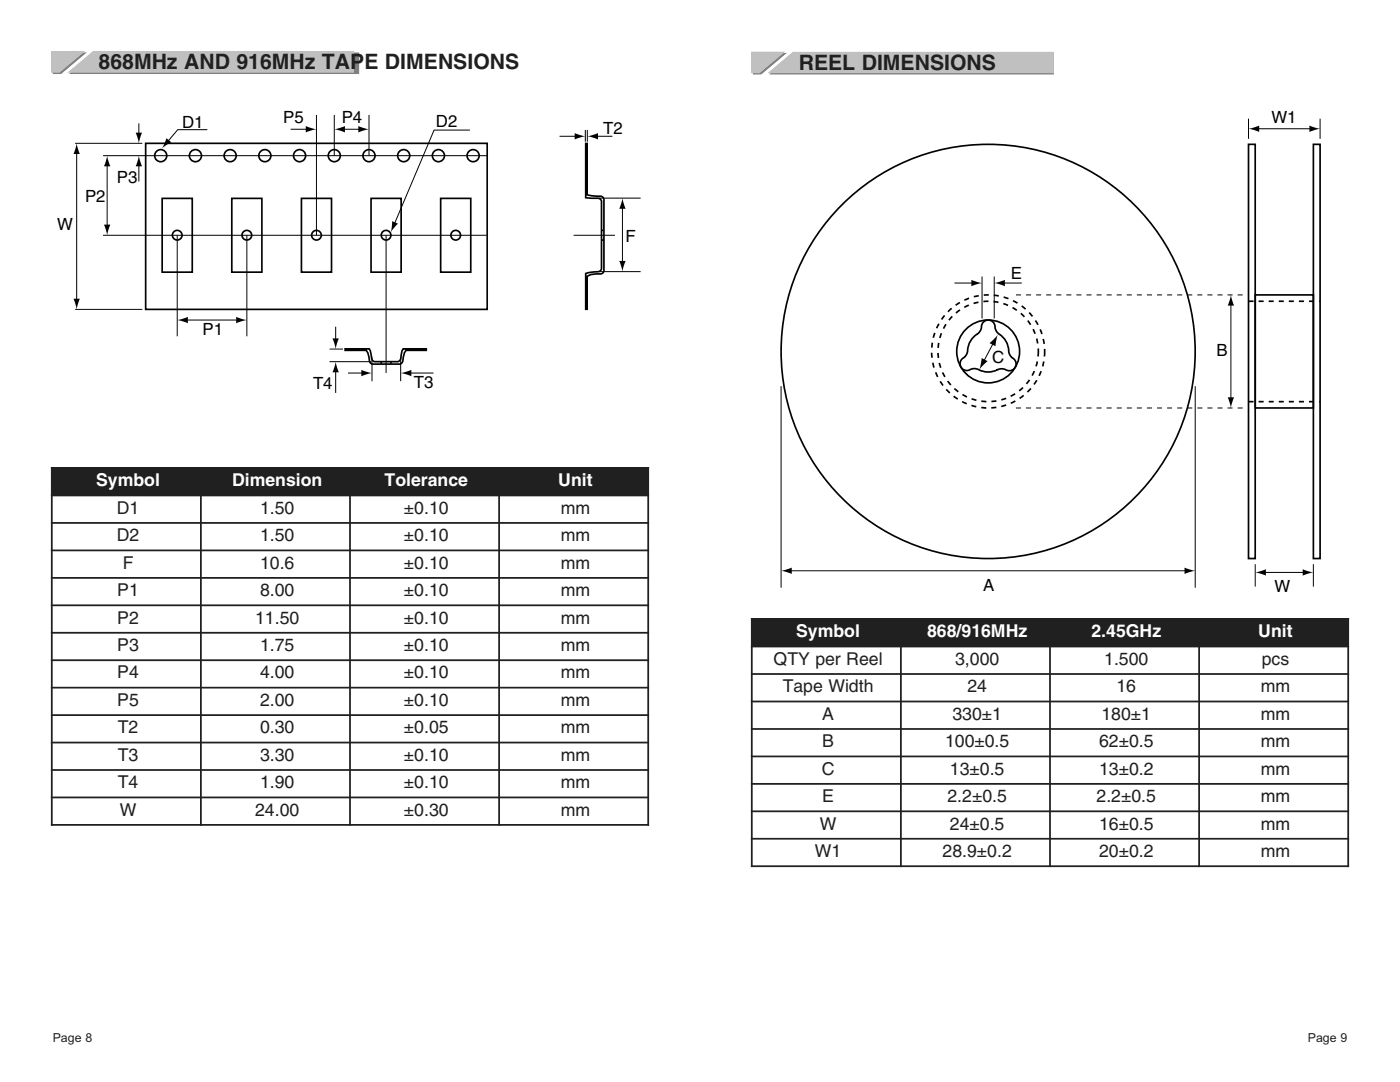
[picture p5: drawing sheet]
<svg xmlns="http://www.w3.org/2000/svg" width="279mm" height="216mm" viewBox="0 0 279 216" stroke-linecap="round" stroke-linejoin="round" font-family="sans-serif">
<g fill="#827f7e">
<path d="M13.7 14.8l5.2-4.4h52.8v4.4z"/>
<path d="M10.5 10.4h6.9l-5.2 4.4h-1.7z"/>
</g>
<g fill="#c2c0be">
<path d="M13.3 14.5l5.2-4.3h52.2v4.3z"/>
<path d="M10.2 10.2h6.9l-5.2 4.3h-1.7z"/>
</g>
<g fill="#827f7e">
<path d="M153.4 14.9l5.2-4.4h51.8v4.4z"/>
<path d="M150.2 10.5h6.9l-5.2 4.4h-1.7z"/>
</g>
<g fill="#c2c0be">
<path d="M153.1 14.6l5.2-4.3h52.1v4.3z"/>
<path d="M149.9 10.3h6.9l-5.2 4.3h-1.7z"/>
</g>
<g fill="none" stroke="#010202" stroke-width=".34">
<path d="M29.1 28.6h68.1v33.1h-68.1zM32.4 39.6h6v14.7h-6zM46.3 39.6h6v14.7h-6zM60.2 39.6h6v14.7h-6zM74.1 39.6h6v14.7h-6zM87.9 39.6h6.1v14.7h-6.1z"/>
<circle cx="32.1" cy="31.1" r="1.21"/>
<circle cx="39" cy="31.1" r="1.21"/>
<circle cx="45.9" cy="31.1" r="1.21"/>
<circle cx="52.9" cy="31.1" r="1.21"/>
<circle cx="59.8" cy="31.1" r="1.21"/>
<circle cx="66.7" cy="31.1" r="1.21"/>
<circle cx="73.6" cy="31.1" r="1.21"/>
<circle cx="80.6" cy="31.1" r="1.21"/>
<circle cx="87.5" cy="31.1" r="1.21"/>
<circle cx="94.4" cy="31.1" r="1.21"/>
<circle cx="35.4" cy="46.9" r=".97"/>
<circle cx="49.3" cy="46.9" r=".97"/>
<circle cx="63.2" cy="46.9" r=".97"/>
<circle cx="77.1" cy="46.9" r=".97"/>
<circle cx="90.9" cy="46.9" r=".97"/>
</g>
<path d="M20.6 31.1h76.8M20.6 46.9h76.5M35.4 46.9v20.2M49.3 46.9v20.2M37.1 63.9h10.3" fill="none" stroke="#010202" stroke-width=".2"/>
<g fill="#010202">
<path d="M47.1 63.2l2.2 .7-2.2 .6z"/>
<path d="M35.4 63.9l2.1-.7v1.3z"/>
</g>
<path d="M21.4 32.8v12.6" fill="none" stroke="#010202" stroke-width=".2"/>
<g fill="#010202">
<path d="M20.7 44.8h1.3l-.6 2.1z"/>
<path d="M21.4 31.1l.6 2.1h-1.2z"/>
</g>
<path d="M27.7 32.8v3.4" fill="none" stroke="#010202" stroke-width=".2"/>
<path d="M27.7 31.1l.6 2.1h-1.2z" fill="#010202"/>
<path d="M27.7 24.6v2.4" fill="none" stroke="#010202" stroke-width=".2"/>
<path d="M27.1 26.5h1.2l-.6 2.1z" fill="#010202"/>
<path d="M15 28.6h13.4M15.3 30.4v29.7M15 61.7h13.4" fill="none" stroke="#010202" stroke-width=".2"/>
<g fill="#010202">
<path d="M14.7 59.6h1.2l-.6 2.1z"/>
<path d="M15.3 28.6l.6 2.1h-1.2z"/>
</g>
<path d="M41.4 25.9h-5.9l-2.1 2.4" fill="none" stroke="#010202" stroke-width=".2"/>
<path d="M33.2 27.6l1 .8-1.9 1.2z" fill="#010202"/>
<path d="M63.2 22.9v24M66.7 22.9v8.2M68.5 25.8h3.2M73.6 22.9v8.2" fill="none" stroke="#010202" stroke-width=".2"/>
<g fill="#010202">
<path d="M71.5 25.2l2.1 .6-2.1 .6z"/>
<path d="M66.7 25.8l2.1-.6v1.2z"/>
</g>
<path d="M58 25.8h3.2" fill="none" stroke="#010202" stroke-width=".2"/>
<path d="M61 25.2l2.2 .6-2.2 .6z" fill="#010202"/>
<path d="M93.8 26h-7.2l-7.9 18.8" fill="none" stroke="#010202" stroke-width=".2"/>
<path d="M78.3 44.1l1.1 .5-1.4 1.7z" fill="#010202"/>
<path d="M68.9 69.6h4.8a2.55 2.55 0 0 1 .4 1.8 .8 .8 0 0 0 .6 .8h4.7a.8 .8 0 0 0 .6-.8 2.23 2.23 0 0 1 .5-1.8h4.6v.3h-4.1a2.75 2.75 0 0 0-.6 2 .8 .8 0 0 1-.6 .7h-5.5a.8 .8 0 0 1-.6-.7 2.51 2.51 0 0 0-.7-2h-4.1z" fill="none" stroke="#010202" stroke-width=".34"/>
<path d="M65.8 69.7h2.6M65.8 72.2h8.3M74.2 71.2v4.9M80 71.2v4.9M81.7 74.4h4.8" fill="none" stroke="#010202" stroke-width=".2"/>
<path d="M80 74.4l2.1-.6v1.3z" fill="#010202"/>
<path d="M69.5 74.4h2.9" fill="none" stroke="#010202" stroke-width=".2"/>
<path d="M72.1 73.8l2.1 .6-2.1 .7z" fill="#010202"/>
<path d="M67 74v4.4" fill="none" stroke="#010202" stroke-width=".2"/>
<path d="M67 72.2l.6 2.1h-1.2z" fill="#010202"/>
<path d="M67 65.2v2.7" fill="none" stroke="#010202" stroke-width=".2"/>
<path d="M66.4 67.5h1.2l-.6 2.2z" fill="#010202"/>
<path d="M116.9 28.6h.3v10.3l2.6 .2a.73 .73 0 0 1 .7 .6v14.4a.71 .71 0 0 1-.7 .6 3.7 3.7 0 0 0-2.6 .4v6.6h-.3v-7.1l2.4-.4a.75 .75 0 0 0 .7-.5v-13.6a.72 .72 0 0 0-.7-.5l-2.4-.2z" fill="none" stroke="#010202" stroke-width=".34"/>
<path d="M119.6 39.5h8.3M119.6 54.2h8.3M124.2 41.3v11.2" fill="none" stroke="#010202" stroke-width=".2"/>
<g fill="#010202">
<path d="M123.6 52.1h1.3l-.7 2.1z"/>
<path d="M124.2 39.5l.7 2.2h-1.3z"/>
</g>
<path d="M120 47.9h.5M120 46h.5" fill="none" stroke="#010202" stroke-width=".34"/>
<path d="M116.8 25.9v2.4M117.2 25.9v2.4M119 27.2h3.2" fill="none" stroke="#010202" stroke-width=".2"/>
<path d="M117.2 27.2l2.1-.6v1.2z" fill="#010202"/>
<path d="M111.7 27.2h3.2" fill="none" stroke="#010202" stroke-width=".2"/>
<path d="M114.7 26.6l2.1 .6-2.1 .6z" fill="#010202"/>
<path d="M77.1 46.9v27.5M114.5 46.9h8.2" fill="none" stroke="#010202" stroke-width=".2"/>
<path d="M76.1 72.2v.4M78 72.2v.4" fill="none" stroke="#010202" stroke-width=".34"/>
<path d="M10.2 93.2h119.3v71.6h-119.3z" fill="#fff"/>
<g fill="#231f20">
<path d="M10.2 93.2h29.9v5.7h-29.9z"/>
<path d="M40.1 93.2h29.7v5.7h-29.7z"/>
<path d="M69.8 93.2h29.8v5.7h-29.8z"/>
<path d="M99.6 93.2h29.9v5.7h-29.9z"/>
</g>
<g fill="#fff">
<path d="M10.2 98.9h29.9v5.4h-29.9z"/>
<path d="M40.1 98.9h29.7v5.4h-29.7z"/>
<path d="M69.8 98.9h29.8v5.4h-29.8z"/>
<path d="M99.6 98.9h29.9v5.4h-29.9z"/>
<path d="M10.2 104.3h29.9v5.5h-29.9z"/>
<path d="M40.1 104.3h29.7v5.5h-29.7z"/>
<path d="M69.8 104.3h29.8v5.5h-29.8z"/>
<path d="M99.6 104.3h29.9v5.5h-29.9z"/>
<path d="M10.2 109.8h29.9v5.5h-29.9z"/>
<path d="M40.1 109.8h29.7v5.5h-29.7z"/>
<path d="M69.8 109.8h29.8v5.5h-29.8z"/>
<path d="M99.6 109.8h29.9v5.5h-29.9z"/>
<path d="M10.2 115.3h29.9v5.5h-29.9z"/>
<path d="M40.1 115.3h29.7v5.5h-29.7z"/>
<path d="M69.8 115.3h29.8v5.5h-29.8z"/>
<path d="M99.6 115.3h29.9v5.5h-29.9z"/>
<path d="M10.2 120.8h29.9v5.5h-29.9z"/>
<path d="M40.1 120.8h29.7v5.5h-29.7z"/>
<path d="M69.8 120.8h29.8v5.5h-29.8z"/>
<path d="M99.6 120.8h29.9v5.5h-29.9z"/>
<path d="M10.2 126.3h29.9v5.4h-29.9z"/>
<path d="M40.1 126.3h29.7v5.4h-29.7z"/>
<path d="M69.8 126.3h29.8v5.4h-29.8z"/>
<path d="M99.6 126.3h29.9v5.4h-29.9z"/>
<path d="M10.2 131.7h29.9v5.5h-29.9z"/>
<path d="M40.1 131.7h29.7v5.5h-29.7z"/>
<path d="M69.8 131.7h29.8v5.5h-29.8z"/>
<path d="M99.6 131.7h29.9v5.5h-29.9z"/>
<path d="M10.2 137.2h29.9v5.5h-29.9z"/>
<path d="M40.1 137.2h29.7v5.5h-29.7z"/>
<path d="M69.8 137.2h29.8v5.5h-29.8z"/>
<path d="M99.6 137.2h29.9v5.5h-29.9z"/>
<path d="M10.2 142.7h29.9v5.5h-29.9z"/>
<path d="M40.1 142.7h29.7v5.5h-29.7z"/>
<path d="M69.8 142.7h29.8v5.5h-29.8z"/>
<path d="M99.6 142.7h29.9v5.5h-29.9z"/>
<path d="M10.2 148.2h29.9v5.4h-29.9z"/>
<path d="M40.1 148.2h29.7v5.4h-29.7z"/>
<path d="M69.8 148.2h29.8v5.4h-29.8z"/>
<path d="M99.6 148.2h29.9v5.4h-29.9z"/>
<path d="M10.2 153.6h29.9v5.5h-29.9z"/>
<path d="M40.1 153.6h29.7v5.5h-29.7z"/>
<path d="M69.8 153.6h29.8v5.5h-29.8z"/>
<path d="M99.6 153.6h29.9v5.5h-29.9z"/>
<path d="M10.2 159.1h29.9v5.7h-29.9z"/>
<path d="M40.1 159.1h29.7v5.7h-29.7z"/>
<path d="M69.8 159.1h29.8v5.7h-29.8z"/>
<path d="M99.6 159.1h29.9v5.7h-29.9z"/>
</g>
<g fill="none" stroke="#231f20" stroke-width=".35">
<path d="M10.2 93.4h119.3M10.2 98.9h119.3M10.3 93.2v71.6M40.1 93.2v71.6M69.8 93.2v71.6M99.6 93.2v71.6M129.4 93.2v71.6M10.2 104.3h119.3M10.2 109.8h119.3M10.2 115.3h119.3M10.2 120.8h119.3M10.2 126.3h119.3"/>
<path d="M10.2 131.7h119.3M10.2 137.2h119.3M10.2 142.7h119.3M10.2 148.2h119.3M10.2 153.6h119.3M10.2 159.1h119.3M10.2 164.6h119.3"/>
</g>
<g fill="none" stroke="#010202" stroke-width=".34">
<path d="M249.2 28.8h1.3v82.6h-1.3zM262.1 28.8h1.4v82.6h-1.4zM250.5 58.8h11.6v22.6h-11.6zM196.1 64.4a1.42 1.42 0 0 1 1.7-.4 1.42 1.42 0 0 1 .8 1.6l.4 .7a4.8 4.8 0 0 1 2.4 4.1l.3 .7a1.72 1.72 0 0 1 .8 2.3 1.49 1.49 0 0 1-2 .3l-.7-.1-.7 .2a4.4 4.4 0 0 1-4.2-.2h-.7a1.89 1.89 0 0 1-2.3-.2 1.42 1.42 0 0 1 .6-2.1l.4-.6a6.2 6.2 0 0 1 1.7-3.7l.7-.5 .4-.6z"/>
<circle cx="197.2" cy="70.1" r="41.3"/>
<circle cx="197.2" cy="70.1" r="6.3"/>
</g>
<path d="M249.2 23.7v4M263.5 23.7v4M196 55.2v8.3M198.4 55.2v8.3M155.9 77.1v40.2M198.3 68.4l-2 3.8M238.5 77.1v40.2M250.5 112.6v4.4M262.1 112.6v4.4" fill="none" stroke="#010202" stroke-width=".2"/>
<g fill="none" stroke="#010202" stroke-width=".34" stroke-dasharray="1 1" stroke-linecap="butt">
<path d="M249.2 60.1h14.2M249.2 80.1h14.2"/>
<circle cx="197.2" cy="70.1" r="11.3"/>
<circle cx="197.2" cy="70.1" r="10"/>
</g>
<path d="M202.8 58.8h45.5M202.8 81.4h45.5" fill="none" stroke="#010202" stroke-width=".2" stroke-dasharray="1 1" stroke-linecap="butt"/>
<g fill="#010202">
<path d="M195.9 71.4l1.2 .7-1.7 1.6z"/>
<path d="M199.1 66.8l-.4 2.3-1.2-.6z"/>
</g>
<path d="M200.1 56.5h3.8" fill="none" stroke="#010202" stroke-width=".2"/>
<path d="M198.4 56.5l2.1-.7v1.3z" fill="#010202"/>
<path d="M190.5 56.5h3.8" fill="none" stroke="#010202" stroke-width=".2"/>
<path d="M193.9 55.8l2.1 .7-2.1 .6z" fill="#010202"/>
<path d="M252.2 114.2h8.4" fill="none" stroke="#010202" stroke-width=".2"/>
<g fill="#010202">
<path d="M260 113.6l2.1 .6-2.1 .7z"/>
<path d="M250.5 114.2l2.1-.6v1.3z"/>
</g>
<path d="M251 25.7h10.9" fill="none" stroke="#010202" stroke-width=".2"/>
<g fill="#010202">
<path d="M261.3 25.1l2.2 .6-2.2 .6z"/>
<path d="M249.2 25.7l2.1-.6v1.2z"/>
</g>
<path d="M157.3 113.9h79.3" fill="none" stroke="#010202" stroke-width=".2"/>
<g fill="#010202">
<path d="M236.4 113.3l2.1 .6-2.1 .6z"/>
<path d="M155.9 113.9l2.1-.6v1.2z"/>
</g>
<path d="M245.7 60.4v19.4z" fill="#fff"/>
<path d="M245.7 60.4v19.4" fill="none" stroke="#010202" stroke-width=".2"/>
<g fill="#010202">
<path d="M245 79.3h1.3l-.6 2.1z"/>
<path d="M245.7 58.8l.6 2.2h-1.3z"/>
</g>
<path d="M149.9 123.4h119.3v49.6h-119.3z" fill="#fff"/>
<g fill="#231f20">
<path d="M149.9 123.4h29.9v5.6h-29.9z"/>
<path d="M179.8 123.4h29.7v5.6h-29.7z"/>
<path d="M209.5 123.4h29.8v5.6h-29.8z"/>
<path d="M239.3 123.4h29.9v5.6h-29.9z"/>
</g>
<g fill="#fff">
<path d="M149.9 129h29.9v5.5h-29.9z"/>
<path d="M179.8 129h29.7v5.5h-29.7z"/>
<path d="M209.5 129h29.8v5.5h-29.8z"/>
<path d="M239.3 129h29.9v5.5h-29.9z"/>
<path d="M149.9 134.5h29.9v5.5h-29.9z"/>
<path d="M179.8 134.5h29.7v5.5h-29.7z"/>
<path d="M209.5 134.5h29.8v5.5h-29.8z"/>
<path d="M239.3 134.5h29.9v5.5h-29.9z"/>
<path d="M149.9 140h29.9v5.5h-29.9z"/>
<path d="M179.8 140h29.7v5.5h-29.7z"/>
<path d="M209.5 140h29.8v5.5h-29.8z"/>
<path d="M239.3 140h29.9v5.5h-29.9z"/>
<path d="M149.9 145.5h29.9v5.4h-29.9z"/>
<path d="M179.8 145.5h29.7v5.4h-29.7z"/>
<path d="M209.5 145.5h29.8v5.4h-29.8z"/>
<path d="M239.3 145.5h29.9v5.4h-29.9z"/>
<path d="M149.9 150.9h29.9v5.5h-29.9z"/>
<path d="M179.8 150.9h29.7v5.5h-29.7z"/>
<path d="M209.5 150.9h29.8v5.5h-29.8z"/>
<path d="M239.3 150.9h29.9v5.5h-29.9z"/>
<path d="M149.9 156.4h29.9v5.5h-29.9z"/>
<path d="M179.8 156.4h29.7v5.5h-29.7z"/>
<path d="M209.5 156.4h29.8v5.5h-29.8z"/>
<path d="M239.3 156.4h29.9v5.5h-29.9z"/>
<path d="M149.9 161.9h29.9v5.5h-29.9z"/>
<path d="M179.8 161.9h29.7v5.5h-29.7z"/>
<path d="M209.5 161.9h29.8v5.5h-29.8z"/>
<path d="M239.3 161.9h29.9v5.5h-29.9z"/>
<path d="M149.9 167.4h29.9v5.6h-29.9z"/>
<path d="M179.8 167.4h29.7v5.6h-29.7z"/>
<path d="M209.5 167.4h29.8v5.6h-29.8z"/>
<path d="M239.3 167.4h29.9v5.6h-29.9z"/>
</g>
<g fill="none" stroke="#231f20" stroke-width=".35">
<path d="M149.9 123.5h119.3M149.9 129h119.3M149.9 134.5h119.3M149.9 140h119.3M150 123.4v49.6M179.8 123.4v49.6M209.5 123.4v49.6M239.3 123.4v49.6M269.1 123.4v49.6M149.9 145.5h119.3M149.9 150.9h119.3M149.9 156.4h119.3"/>
<path d="M149.9 161.9h119.3M149.9 167.4h119.3M149.9 172.8h119.3"/>
</g>
<g font-size="4.2" fill="#231f20">
<text x="19.7" y="13.8">868MHz AND 916MHz TAPE DIMENSIONS</text>
<text x="159.4" y="13.9">REEL DIMENSIONS</text>
</g>
<g font-size="3.5" fill="#fff">
<text x="19.2" y="97">Symbol</text>
<text x="46.3" y="97">Dimension</text>
<text x="76.8" y="97">Tolerance</text>
<text x="111.4" y="97">Unit</text>
<text x="158.9" y="127.2">Symbol</text>
<text x="185" y="127.2">868/916MHz</text>
<text x="217.8" y="127.2">2.45GHz</text>
<text x="251.1" y="127.2">Unit</text>
</g>
<g font-size="3.5" fill="#231f20">
<text x="23.3" y="102.5">D1</text>
<text x="23.3" y="108">D2</text>
<text x="51.9" y="102.5">1.50</text>
<text x="51.9" y="108">1.50</text>
<text x="80.6" y="102.5">±0.10</text>
<text x="80.6" y="108">±0.10</text>
<text x="111.9" y="102.5">mm</text>
<text x="111.9" y="108">mm</text>
<text x="24.5" y="113.5">F</text>
<text x="51.9" y="113.5">10.6</text>
<text x="80.6" y="113.5">±0.10</text>
<text x="111.9" y="113.5">mm</text>
<text x="23.4" y="118.9">P1</text>
<text x="51.9" y="118.9">8.00</text>
<text x="80.6" y="118.9">±0.10</text>
<text x="111.9" y="118.9">mm</text>
<text x="23.4" y="124.4">P2</text>
<text x="50.9" y="124.4">11.50</text>
<text x="80.6" y="124.4">±0.10</text>
<text x="111.9" y="124.4">mm</text>
<text x="23.4" y="129.9">P3</text>
<text x="51.9" y="129.9">1.75</text>
<text x="80.6" y="129.9">±0.10</text>
<text x="111.9" y="129.9">mm</text>
<text x="23.4" y="135.4">P4</text>
<text x="51.9" y="135.4">4.00</text>
<text x="80.6" y="135.4">±0.10</text>
<text x="111.9" y="135.4">mm</text>
<text x="154.4" y="132.7">QTY per Reel</text>
<text x="190.6" y="132.7">3,000</text>
<text x="220.4" y="132.7">1.500</text>
<text x="251.8" y="132.7">pcs</text>
<text x="23.4" y="140.9">P5</text>
<text x="51.9" y="140.9">2.00</text>
<text x="80.6" y="140.9">±0.10</text>
<text x="111.9" y="140.9">mm</text>
<text x="156.2" y="138.1">Tape Width</text>
<text x="164.1" y="143.6">A</text>
<text x="190.1" y="143.6">330±1</text>
<text x="193.1" y="138.1">24</text>
<text x="219.8" y="143.6">180±1</text>
<text x="222.8" y="138.1">16</text>
<text x="251.6" y="138.1">mm</text>
<text x="251.6" y="143.6">mm</text>
<text x="23.5" y="146.3">T2</text>
<text x="51.9" y="146.3">0.30</text>
<text x="80.6" y="146.3">±0.05</text>
<text x="111.9" y="146.3">mm</text>
<text x="164.1" y="149.1">B</text>
<text x="188.6" y="149.1">100±0.5</text>
<text x="219.3" y="149.1">62±0.5</text>
<text x="251.6" y="149.1">mm</text>
<text x="23.5" y="151.8">T3</text>
<text x="51.9" y="151.8">3.30</text>
<text x="80.6" y="151.8">±0.10</text>
<text x="111.9" y="151.8">mm</text>
<text x="164" y="154.6">C</text>
<text x="189.6" y="154.6">13±0.5</text>
<text x="219.3" y="154.6">13±0.2</text>
<text x="251.6" y="154.6">mm</text>
<text x="23.5" y="157.3">T4</text>
<text x="51.9" y="157.3">1.90</text>
<text x="80.6" y="157.3">±0.10</text>
<text x="111.9" y="157.3">mm</text>
<text x="164.1" y="160.1">E</text>
<text x="189.1" y="160.1">2.2±0.5</text>
<text x="218.8" y="160.1">2.2±0.5</text>
<text x="251.6" y="160.1">mm</text>
<text x="23.9" y="162.8">W</text>
<text x="50.9" y="162.8">24.00</text>
<text x="80.6" y="162.8">±0.30</text>
<text x="111.9" y="162.8">mm</text>
<text x="163.6" y="165.5">W</text>
<text x="189.6" y="165.5">24±0.5</text>
<text x="219.3" y="165.5">16±0.5</text>
<text x="251.6" y="165.5">mm</text>
<text x="162.6" y="171">W1</text>
<text x="188.1" y="171">28.9±0.2</text>
<text x="219.3" y="171">20±0.2</text>
<text x="251.6" y="171">mm</text>
</g>
<g font-size="3.4" fill="#010202">
<text x="36.4" y="25.5">D1</text>
<text x="56.5" y="24.6">P5</text>
<text x="68.2" y="24.6">P4</text>
<text x="87" y="25.4">D2</text>
<text x="120.4" y="26.7">T2</text>
<text x="253.8" y="24.6">W1</text>
<text x="17" y="40.4">P2</text>
<text x="23.3" y="36.5">P3</text>
<text x="11.4" y="45.9">W</text>
<text x="124.8" y="48.2">F</text>
<text x="201.7" y="55.6">E</text>
<text x="40.4" y="66.9">P1</text>
<text x="242.8" y="71.1">B</text>
<text x="62.5" y="77.7">T4</text>
<text x="82.6" y="77.4">T3</text>
<text x="198" y="72.5">C</text>
<text x="196.2" y="117.9">A</text>
<text x="254.4" y="118.2">W</text>
</g>
<g font-size="2.5" fill="#231f20">
<text x="10.5" y="207.9">Page 8</text>
<text x="261" y="207.9">Page 9</text>
</g>
</svg>
